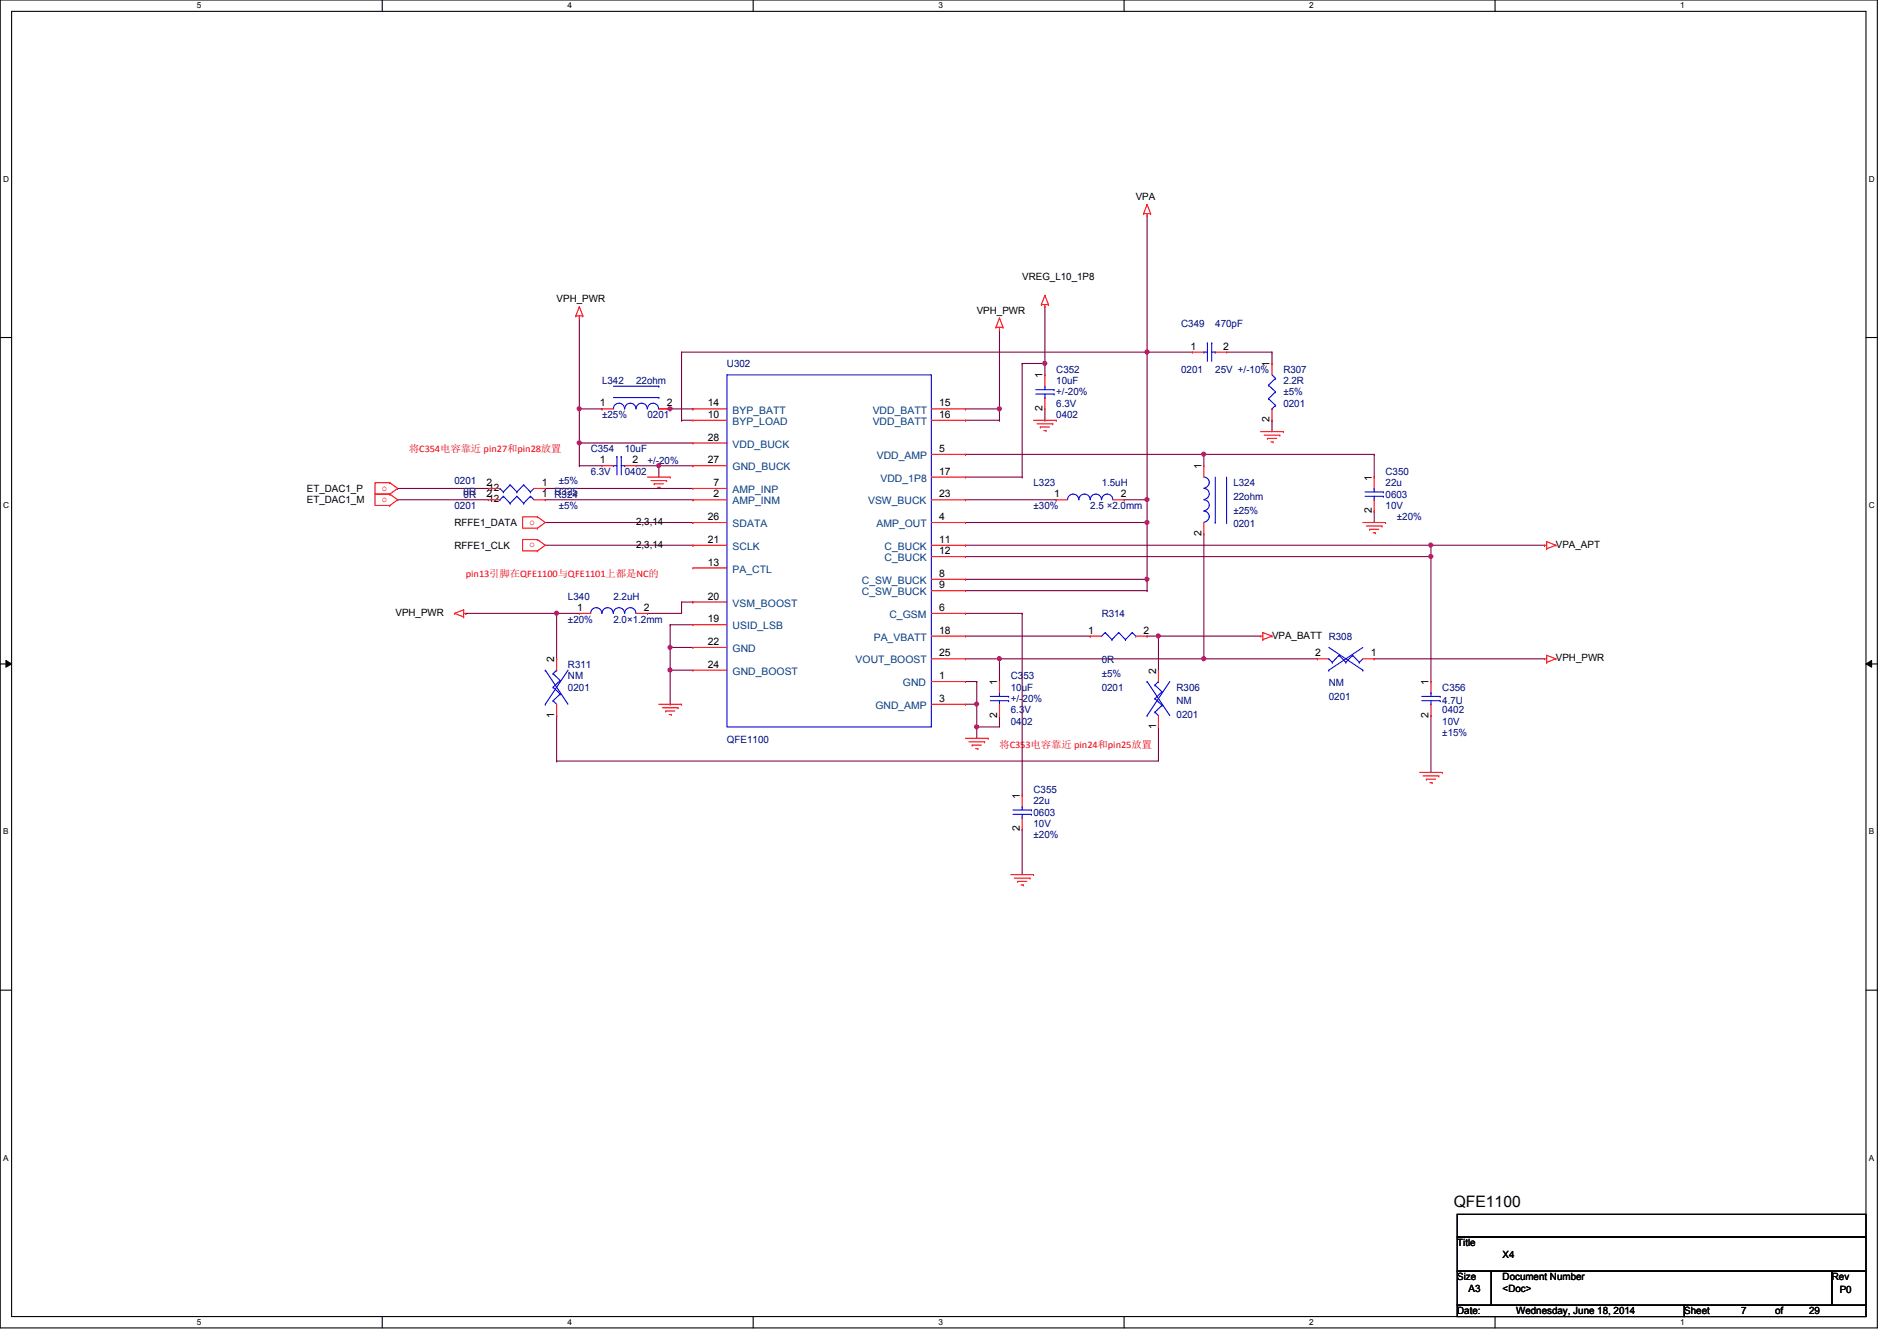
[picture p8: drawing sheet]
<svg xmlns="http://www.w3.org/2000/svg" width="297mm" height="210mm" viewBox="0 0 297 210" stroke-linecap="round" stroke-linejoin="round" font-family="sans-serif">
<path d="M0 0h294v207.9h-294zM1.8 1.8h290.4v204.3h-290.4z" fill="none" stroke="#000" stroke-width=".17"/>
<g fill="#fff">
<path d="M30.8 .2h.7v1.4h-.7z"/>
<path d="M30.8 206.2h.7v1.4h-.7z"/>
</g>
<path d="M59.9 0v1.8M59.9 206.1v1.8" fill="none" stroke="#000" stroke-width=".17"/>
<g fill="#fff">
<path d="M88.9 .2h.6v1.4h-.6z"/>
<path d="M88.9 206.2h.6v1.4h-.6z"/>
</g>
<path d="M117.9 0v1.8M117.9 206.1v1.8" fill="none" stroke="#000" stroke-width=".17"/>
<g fill="#fff">
<path d="M146.9 .2h.7v1.4h-.7z"/>
<path d="M146.9 206.2h.7v1.4h-.7z"/>
</g>
<path d="M176 0v1.8M176 206.1v1.8" fill="none" stroke="#000" stroke-width=".17"/>
<g fill="#fff">
<path d="M205 .2h.7v1.4h-.7z"/>
<path d="M205 206.2h.7v1.4h-.7z"/>
</g>
<path d="M234.1 0v1.8M234.1 206.1v1.8" fill="none" stroke="#000" stroke-width=".17"/>
<g fill="#fff">
<path d="M263.1 .2h.7v1.4h-.7z"/>
<path d="M263.1 206.2h.7v1.4h-.7z"/>
<path d="M.5 27.3h.9v1.4h-.9z"/>
<path d="M292.6 27.3h.9v1.4h-.9z"/>
<path d="M.5 78.4h.9v1.4h-.9z"/>
<path d="M292.6 78.4h.9v1.4h-.9z"/>
</g>
<path d="M0 52.8h1.8M292.2 52.8h1.8" fill="none" stroke="#000" stroke-width=".17"/>
<g fill="#fff">
<path d="M.5 129.5h.8v1.4h-.8z"/>
<path d="M292.6 129.5h.9v1.4h-.9z"/>
</g>
<path d="M0 103.9h1.8M292.2 103.9h1.8" fill="none" stroke="#000" stroke-width=".17"/>
<path d="M.9 103.4l.9 .5-.9 .5zM292.2 103.9l.9-.5v1z" fill="#000"/>
<path d="M.9 103.4l.9 .5-.9 .5zM292.2 103.9l.9-.5v1z" fill="none" stroke="#000" stroke-width=".16"/>
<g fill="#fff">
<path d="M.5 180.5h.8v1.4h-.8z"/>
<path d="M292.6 180.5h.9v1.4h-.9z"/>
</g>
<path d="M0 155h1.8M292.2 155h1.8" fill="none" stroke="#000" stroke-width=".17"/>
<path d="M90.7 49.8v14.2M90.7 64h.1M90.7 64h3.6M94.3 64h.1M103.2 64h1.7M104.9 64h.1M151.2 64h.1M151.2 65.8h5.3M151.2 64h5.3M156.5 65.8h.1M156.5 64h.1M156.5 64v1.8" fill="none" stroke="#800040" stroke-width=".17"/>
<circle cx="90.7" cy="64" r=".32" fill="#f0f"/>
<circle cx="90.7" cy="64" r=".32" fill="none" stroke="#f0f" stroke-width=".17"/>
<path d="M156.5 51.6h.1M156.5 51.6v12.4" fill="none" stroke="#800040" stroke-width=".17"/>
<circle cx="156.5" cy="64" r=".32" fill="#f0f"/>
<circle cx="156.5" cy="64" r=".32" fill="none" stroke="#f0f" stroke-width=".17"/>
<path d="M90.7 69.3h.1M90.7 64h.1M90.7 69.3h17.8M90.7 64v5.3" fill="none" stroke="#800040" stroke-width=".17"/>
<circle cx="90.7" cy="69.3" r=".32" fill="#f0f"/>
<circle cx="90.7" cy="69.3" r=".32" fill="none" stroke="#f0f" stroke-width=".17"/>
<path d="M90.7 72.9h.1M90.7 69.3h.1M90.7 72.9h3.6M90.7 69.3v3.6M99.6 72.9h3.6M103.2 72.9h.1" fill="none" stroke="#800040" stroke-width=".17"/>
<circle cx="103.1" cy="72.9" r=".32" fill="#f0f"/>
<circle cx="103.1" cy="72.9" r=".32" fill="none" stroke="#f0f" stroke-width=".17"/>
<path d="M103.2 72.9h.1M103.2 72.9v1.8M103.2 72.9h5.3M108.5 72.9h.1M151.2 78.2h14.2M165.4 78.2h.1M176.1 78.2h.1M176.1 78.2h3.5M179.6 78.2h.1M179.6 78.2v3.6" fill="none" stroke="#800040" stroke-width=".17"/>
<circle cx="179.6" cy="81.8" r=".32" fill="#f0f"/>
<circle cx="179.6" cy="81.8" r=".32" fill="none" stroke="#f0f" stroke-width=".17"/>
<circle cx="179.6" cy="78.2" r=".32" fill="#f0f"/>
<circle cx="179.6" cy="78.2" r=".32" fill="none" stroke="#f0f" stroke-width=".17"/>
<path d="M106.7 55.1h.1M106.7 55.1v10.7M106.7 55.1h72.9M179.6 55.1h.1M106.7 65.8h.1M106.7 65.8h1.8" fill="none" stroke="#800040" stroke-width=".17"/>
<circle cx="179.6" cy="55.1" r=".32" fill="#f0f"/>
<circle cx="179.6" cy="55.1" r=".32" fill="none" stroke="#f0f" stroke-width=".17"/>
<path d="M179.6 55.1v23.1M179.6 78.2h.1M151.2 90.7h.1M151.2 81.8h28.4M151.2 90.7h28.4M179.6 81.8h.1" fill="none" stroke="#800040" stroke-width=".17"/>
<circle cx="179.6" cy="90.7" r=".32" fill="#f0f"/>
<circle cx="179.6" cy="90.7" r=".32" fill="none" stroke="#f0f" stroke-width=".17"/>
<g fill="none" stroke="#800040" stroke-width=".17">
<path d="M179.6 33.8v21.3M160.1 56.9h.1M160.1 56.9v17.8M160.1 56.9h3.5M163.6 56.9h.1M163.6 48v8.9M179.6 55.1h.1M179.6 55.1h7.1M192.1 55.1h7.1M199.2 55.1h.1M199.2 56.9h.1M199.2 55.1v1.8"/>
<path d="M151.2 74.7h8.9M160.1 74.7h.1M199.2 65.8h.1M199.2 65.8v1.8M215.2 71.1h.1M215.2 71.1v3.6M179.6 81.8h.1M179.6 81.8v8.9M215.2 80h.1M215.2 80v1.8M151.2 103.1h5.3M156.5 103.1h.1"/>
</g>
<circle cx="163.6" cy="56.9" r=".32" fill="#f0f"/>
<circle cx="163.6" cy="56.9" r=".32" fill="none" stroke="#f0f" stroke-width=".17"/>
<path d="M163.6 65.8h.1M163.6 64v1.8M151.2 110.2h1.7M152.9 110.2h.1" fill="none" stroke="#800040" stroke-width=".17"/>
<circle cx="152.9" cy="110.2" r=".32" fill="#f0f"/>
<circle cx="152.9" cy="110.2" r=".32" fill="none" stroke="#f0f" stroke-width=".17"/>
<path d="M151.2 99.6h19.5M170.7 99.6h.1M179.6 99.6h.1M179.6 99.6h17.8M181.4 99.6h.1M181.4 99.6v5.3M151.2 106.7h1.7M152.9 113.8h.1M152.9 106.7h.1M152.9 110.2h.1M152.9 106.7v7.1" fill="none" stroke="#800040" stroke-width=".17"/>
<circle cx="181.4" cy="99.5" r=".32" fill="#f0f"/>
<circle cx="181.4" cy="99.5" r=".32" fill="none" stroke="#f0f" stroke-width=".17"/>
<path d="M156.5 103.1h.1M156.5 103.1v3.6" fill="none" stroke="#800040" stroke-width=".17"/>
<circle cx="156.5" cy="103.1" r=".32" fill="#f0f"/>
<circle cx="156.5" cy="103.1" r=".32" fill="none" stroke="#f0f" stroke-width=".17"/>
<path d="M156.5 103.1h32M188.5 103.1h.1" fill="none" stroke="#800040" stroke-width=".17"/>
<circle cx="188.5" cy="103.1" r=".32" fill="#f0f"/>
<circle cx="188.5" cy="103.1" r=".32" fill="none" stroke="#f0f" stroke-width=".17"/>
<path d="M152.9 113.8h.1M152.9 113.8h3.6" fill="none" stroke="#800040" stroke-width=".17"/>
<circle cx="152.9" cy="113.8" r=".32" fill="#f0f"/>
<circle cx="152.9" cy="113.8" r=".32" fill="none" stroke="#f0f" stroke-width=".17"/>
<g fill="none" stroke="#800040" stroke-width=".17">
<path d="M151.2 96h.1M151.2 96h8.9M160.1 96h.1M160.1 96v28.5M104.9 104.9h.1M104.9 110.2h.1M104.9 104.9h3.6M104.9 104.9v5.3M152.9 113.8h.1M152.9 113.8v1.8M156.5 112h.1M156.5 112v1.8"/>
<path d="M160.1 129.8h.1M160.1 129.8v7.1"/>
</g>
<circle cx="104.9" cy="104.9" r=".32" fill="#f0f"/>
<circle cx="104.9" cy="104.9" r=".32" fill="none" stroke="#f0f" stroke-width=".17"/>
<path d="M104.9 101.3h.1M104.9 101.3h3.6" fill="none" stroke="#800040" stroke-width=".17"/>
<circle cx="104.9" cy="101.3" r=".32" fill="#f0f"/>
<circle cx="104.9" cy="101.3" r=".32" fill="none" stroke="#f0f" stroke-width=".17"/>
<g fill="none" stroke="#800040" stroke-width=".17">
<path d="M72.9 96h.1M72.9 96h17.8M85.4 81.8h23.1M85.4 85.3h23.1M87.2 96h.1M87.2 96v7.1M101.4 96h.1M104.9 97.8h.1M104.9 97.8v7.1M104.9 97.8h3.6M106.7 94.2h.1M106.7 94.2v1.8h-5.3"/>
<path d="M106.7 94.2h1.8M108.5 81.8h.1M108.5 85.3h.1M108.5 94.2h.1M87.2 112h.1M87.2 119.1h.1M87.2 112v7.1M104.9 104.9h.1M104.9 101.3h.1M181.4 113.8h.1M181.4 113.8v5.3h-94.2"/>
</g>
<circle cx="87.1" cy="96" r=".32" fill="#f0f"/>
<circle cx="87.1" cy="96" r=".32" fill="none" stroke="#f0f" stroke-width=".17"/>
<path d="M224.1 87.1h.1M224.1 87.1v19.6M215.2 103.1h.1M215.2 103.1h26.6M224.1 112h.1M224.1 112v8.9" fill="none" stroke="#800040" stroke-width=".17"/>
<circle cx="224" cy="87.1" r=".32" fill="#f0f"/>
<circle cx="224" cy="87.1" r=".32" fill="none" stroke="#f0f" stroke-width=".17"/>
<path d="M163.6 58.7h.1M163.6 56.9v1.8M104.9 64h3.6M108.5 64h.1M151.2 92.5h28.4M151.2 87.1h72.9M179.6 92.5h.1M179.6 90.7h.1M179.6 90.7v1.8M224.1 87.1h.1" fill="none" stroke="#800040" stroke-width=".17"/>
<circle cx="104.9" cy="64" r=".32" fill="#f0f"/>
<circle cx="104.9" cy="64" r=".32" fill="none" stroke="#f0f" stroke-width=".17"/>
<path d="M151.2 71.1h.1M151.2 71.1h64M188.5 71.1h.1M188.5 71.1v1.8M188.5 83.6v19.5M224.1 85.3h17.7M241.8 85.3h.1M188.5 103.1h.1M188.5 103.1h17.8M206.3 103.1h.1" fill="none" stroke="#800040" stroke-width=".17"/>
<circle cx="188.5" cy="71.1" r=".32" fill="#f0f"/>
<circle cx="188.5" cy="71.1" r=".32" fill="none" stroke="#f0f" stroke-width=".17"/>
<path d="M151.2 85.3h.1M151.2 85.3h72.9M224.1 85.3h.1M224.1 85.3v1.8" fill="none" stroke="#800040" stroke-width=".17"/>
<circle cx="224" cy="85.3" r=".32" fill="#f0f"/>
<circle cx="224" cy="85.3" r=".32" fill="none" stroke="#f0f" stroke-width=".17"/>
<path d="M62.3 76.5h.1M62.3 78.2h.1M62.3 76.5h14.2M62.3 78.2h14.2M85.4 76.5h.1M85.4 76.5h23.1M85.4 78.2h23.1M108.5 78.2h.1" fill="none" stroke="#800040" stroke-width=".17"/>
<g fill="none" stroke="#f00" stroke-width=".17">
<path d="M179.1 33.4h.1M179.1 33.4h1.1M179.6 33.8h.1M179.6 32h.1M179.6 33.4v.4M179.6 32l.6 1.4M179.6 32l-.5 1.4M180.2 33.4h.1M90.2 49.4h.1M90.2 49.4h1.1M90.7 49.8h.1M90.7 48h.1"/>
<path d="M90.7 49.4v.4M90.7 48l.6 1.4M90.7 48l-.5 1.4M91.3 49.4h.1M156 51.2h.1M156 51.2h1.1M156.5 51.6h.1M156.5 49.8h.1M156.5 51.2v.4M156.5 49.8l.6 1.4M156.5 49.8l-.5 1.4M157.1 51.2h.1"/>
<path d="M163.1 47.7h.1M163.1 47.7h1.1M163.6 48h.1M163.6 46.2h.1M163.6 58.7h.1M163.6 47.7v.3M163.6 58.7v1.8M163.6 46.2l.6 1.5M163.6 46.2l-.5 1.5M164.2 47.7h.1M186.7 55.1h.1M186.7 55.1h1.8"/>
<path d="M190.3 55.1h1.8M192.1 55.1h.1M199.2 56.9h.1M199.2 56.9v1.8M61 75.6h.1M61 77.3h.1M61 75.6h-2.3v1.7h2.3M61 79.1h.1M61 77.3h-2.3v1.8h2.3M61 75.6l1.3 .9-1.3 .8M61 77.3l1.3 .9-1.3 .9M76.5 76.5h.1"/>
<path d="M76.5 78.2h.1M76.5 78.2h1.8M76.5 76.5h1.8M83.6 78.2h1.8M83.6 76.5h1.8M85.4 76.5h.1M85.4 78.2h.1M94.3 72.9h.1M94.3 64h.1M94.3 64h1.8M94.3 72.9h1.8M97.8 72.9h1.8"/>
<path d="M99.6 72.9h.1M101.4 74.7h3.5M101.9 75.2h2.5M102.4 75.7h.1M102.4 75.7h1.5M103 76.3h.3M103.2 64h1.7M103.3 76.3h.1M104.4 75.2h.1M104.9 74.7h.1M104.9 64h.1M108.5 78.2h.1"/>
<path d="M108.5 76.5h.1M108.5 65.8h.1M108.5 64h.1M108.5 72.9h.1M108.5 69.3h.1M108.5 65.8h5.3M108.5 78.2h5.3M108.5 76.5h5.3M108.5 64h5.3M108.5 72.9h5.3M108.5 69.3h5.3M145.8 74.7h5.4"/>
<path d="M145.8 65.8h5.4M145.8 78.2h5.4M145.8 71.1h5.4M145.8 64h5.4M151.2 71.1h.1M151.2 64h.1M151.2 65.8h.1M151.2 74.7h.1M151.2 78.2h.1M161.8 65.8h3.6M162.4 66.3h2.4M162.9 66.8h.1"/>
<path d="M162.9 66.8h1.4M163.4 67.4h.4M163.6 64h.1M163.6 62.2v1.8M163.8 67.4h.1M164.8 66.3h.1M165.4 65.8h.1M165.4 78.2h.1M165.4 78.2h1.8M174.3 78.2h1.8M176.1 78.2h.1M188.5 72.9h.1"/>
<path d="M188.5 72.9v1.8M197.4 67.6h3.6M197.9 68.1h2.5M198.5 68.6h.1M198.5 68.6h1.4M199 69.2h.3M199.2 65.8h.1M199.2 64v1.8M199.3 69.2h.1M200.4 68.1h.1M201 67.6h.1M215.2 74.7h.1"/>
<path d="M215.2 74.7v1.8M215.2 78.2v1.8M71.2 96h.1M71.2 96l1.4 .6M72.6 95.5h.1M72.6 96.6h.1M72.6 95.5v1.1M72.6 96h.3M72.6 95.5l-1.4 .5M72.9 96h.1M84.2 80.9h.1M84.2 82.7h.1"/>
<path d="M84.2 80.9h-2.4v1.8h2.4M84.2 84.5h.1M84.2 86.2h.1M84.2 84.5h-2.4v1.7h2.4M84.2 80.9l1.2 .9-1.2 .9M84.2 84.5l1.2 .8-1.2 .9M90.7 96h.1M90.7 96h1.8M99.6 96h1.8M101.4 96h.1M108.5 88.9h.1M108.5 97.8h.1"/>
<path d="M108.5 94.2h.1M108.5 85.3h.1M108.5 81.8h.1M108.5 81.8h5.3M108.5 85.3h5.3M108.5 88.9h5.3M108.5 97.8h5.3M108.5 94.2h5.3M145.8 81.8h5.4M145.8 85.3h5.4M145.8 99.6h5.4M145.8 96h5.4"/>
<path d="M145.8 90.7h5.4M145.8 92.5h5.4M145.8 87.1h5.4M151.2 81.8h.1M151.2 96h.1M151.2 90.7h.1M151.2 92.5h.1M151.2 85.3h.1M151.2 87.1h.1M151.2 99.6h.1M170.7 99.6h.1M170.7 99.6h1.8"/>
<path d="M177.8 99.6h1.8M179.6 99.6h.1M188.5 83.6h.1M188.5 81.8v1.8M197.4 99.6h.1M197.4 99.6h.3M197.7 99h.1M197.7 99v1.1M197.7 99l1.5 .6M199.2 99.6h.1M199.2 99.6l-1.5 .5M213.4 81.8h3.6"/>
<path d="M213.9 82.3h2.5M214.5 82.8h.1M214.5 82.8h1.4M215 83.4h.3M215.2 80h.1M215.3 83.4h.1M216.4 82.3h.1M217 81.8h.1M241.8 85.3h.1M241.8 85.3h.4M242.2 84.8h.1M242.2 85.9h.1"/>
<path d="M242.2 84.8v1.1M242.2 84.8l1.4 .5M243.6 85.3h.1M243.6 85.3l-1.4 .6M87.2 112h.1M87.2 103.1h.1M87.2 103.1v1.8M87.2 110.2v1.8M103.2 110.2h3.5M103.7 110.8h2.5M104.2 111.3h.1M104.2 111.3h1.5"/>
<path d="M104.8 111.8h.3M105.1 111.8h.1M106.2 110.8h.1M106.7 110.2h.1M108.5 101.3h.1M108.5 104.9h.1M108.5 101.3h5.3M108.5 104.9h5.3M145.8 110.2h5.4M145.8 103.1h5.4M145.8 106.7h5.4M151.2 106.7h.1"/>
<path d="M151.2 110.2h.1M151.2 103.1h.1M151.2 115.6h3.5M151.7 116.1h2.5M152.2 116.6h.1M152.2 116.6h1.5M152.8 117.2h.3M153.1 117.2h.1M154.2 116.1h.1M154.7 115.6h.1M156.5 106.7h.1M156.5 112h.1"/>
<path d="M156.5 106.7v1.8M156.5 110.2v1.8M181.4 113.8h.1M181.4 104.9h.1M181.4 104.9v1.8M181.4 112v1.8M197.7 100.1h.1M206.3 103.1h.1M206.3 103.1h1.8M213.4 103.1h1.8M215.2 103.1h.1M224.1 106.7h.1"/>
<path d="M224.1 112h.1M224.1 106.7v1.8M224.1 110.2v1.8M241.8 103.1h.1M241.8 103.1h.4M242.2 102.6h.1M242.2 103.7h.1M242.2 102.6v1.1M242.2 102.6l1.4 .5M243.6 103.1h.1M243.6 103.1l-1.4 .6M158.3 136.9h3.5"/>
<path d="M158.8 137.5h2.5M159.3 138h.1M159.3 138h1.5M159.9 138.5h.3M160.1 124.5h.1M160.1 129.8h.1M160.1 124.5v1.7M160.1 128v1.8M160.2 138.5h.1M161.3 137.5h.1M161.8 136.9h.1M222.3 120.9h3.5"/>
<path d="M222.8 121.5h2.5M223.3 122h.1M223.3 122h1.5M223.9 122.5h.3M224.2 122.5h.1M225.3 121.5h.1M225.8 120.9h.1"/>
</g>
<path d="M228.2 190.1h64v3.5h-64zM228.2 193.6h64v5.4h-64zM228.2 199h5.3v5.3h-5.3zM233.5 199h53.3v5.3h-53.3zM286.8 199h5.4v5.3h-5.4zM228.2 204.3h35.5v1.8h-35.5zM263.7 204.3h28.5v1.8h-28.5z" fill="none" stroke="#000" stroke-width=".17"/>
<g fill="none" stroke="#00f" stroke-width=".17">
<path d="M113.8 58.7h32v55.1h-32zM188.5 55.1h.1M188.5 55.1h.6M189.1 53.7h.1M189.1 53.7v2.9M189.7 53.7h.1M189.7 53.7v2.9M189.7 55.1h.6M190.3 55.1h.1M199.2 58.7l.5 .5M199.7 59.2h.1M199.7 59.2l-1.1 1.1"/>
<path d="M78.3 76.5h.1M78.3 78.2h.1M78.3 76.5l.5 .5M78.8 77h.1M78.8 77.7h.1M78.8 77.7l1.1 1.1M78.8 77.7l-.5 .5M79.9 75.9h.1M79.9 78.8h.1M79.9 75.9l1 1.1M79.9 75.9l-1.1 1.1M80.9 77h.1"/>
<path d="M80.9 77.7h.1M80.9 77.7l1.1 1.1M80.9 77.7l-1 1.1M82 75.9h.1M82 78.8h.1M82 75.9l1.1 1.1M82 75.9l-1.1 1.1M83.1 77h.1M83.1 77.7h.1M83.1 77.7l.5 .5M83.1 77.7l-1.1 1.1M83.6 76.5l-.5 .5"/>
<path d="M96.1 72.9h.1M96.1 64a.87 .87 0 0 1 .8-.9 .87 .87 0 0 1 .9 .9M96.1 72.9h.5M96.1 62.2h7.1M96.1 60.5h7.1M96.6 71.5h.1M96.6 71.5v2.8M97.3 71.5h.1M97.3 71.5v2.8M97.3 72.9h.5M97.8 72.9h.1M97.8 64a.87 .87 0 0 1 .9-.9 .87 .87 0 0 1 .9 .9"/>
<path d="M99.6 64a.87 .87 0 0 1 .9-.9 .87 .87 0 0 1 .8 .9M101.4 64a.87 .87 0 0 1 .9-.9 .87 .87 0 0 1 .8 .9M103.2 62.2h.1M103.2 60.5h.1M162.2 61h2.9M162.2 61.7h2.9M163.6 60.5h.1M163.6 62.2h.1M163.6 60.5v.5M163.6 61.7v.5M165.1 61h.1M165.1 61.7h.1"/>
<path d="M167.2 78.2a.87 .87 0 0 1 .8-.9 .87 .87 0 0 1 .9 .9M168.9 78.2a.87 .87 0 0 1 .9-.9 .87 .87 0 0 1 .9 .9M170.7 78.2a.87 .87 0 0 1 .9-.9 .87 .87 0 0 1 .9 .9M172.5 78.2a.87 .87 0 0 1 .9-.9 .87 .87 0 0 1 .8 .9M188.5 74.7a.87 .87 0 0 1 .9 .8 .87 .87 0 0 1-.9 .9M188.5 76.5a.87 .87 0 0 1 .9 .8 .87 .87 0 0 1-.9 .9M188.5 78.2a.87 .87 0 0 1 .9 .9 .87 .87 0 0 1-.9 .9M190.3 74.7v7.1M192.1 74.7v7.1M198.6 60.3h.1M198.6 62.4h.1M198.6 60.3l1.1 1"/>
<path d="M198.6 62.4l1.1 1.1M199.2 64h.1M199.7 61.3h.1M199.7 63.5h.1M199.7 61.3l-1.1 1.1M199.7 63.5l-.5 .5M213.7 77h2.9M213.7 77.7h2.9M215.2 76.5h.1M215.2 78.2h.1M215.2 76.5v.5M215.2 77.7v.5"/>
<path d="M216.6 77h.1M216.6 77.7h.1M92.5 96a.87 .87 0 0 1 .9-.9 .87 .87 0 0 1 .8 .9M94.3 96a.87 .87 0 0 1 .8-.9 .87 .87 0 0 1 .9 .9M96.1 96a.87 .87 0 0 1 .8-.9 .87 .87 0 0 1 .9 .9M97.8 96a.87 .87 0 0 1 .9-.9 .87 .87 0 0 1 .9 .9M173.1 99h.1M173.1 99l-.6 .6M173.1 99l1 1.1M175.2 99h.1M175.2 99l-1.1 1.1M175.2 99l1 1.1"/>
<path d="M177.3 99h.1M177.3 99l-1.1 1.1M177.3 99l.5 .6M177.8 99.6h.1M188.5 80a.87 .87 0 0 1 .9 .9 .87 .87 0 0 1-.9 .8M190.3 81.8h.1M192.1 81.8h.1M85.4 110.2h.1M85.4 104.9h.1M85.4 104.9l3.5 5.3M86.6 109.7h.1M86.6 107.6h.1"/>
<path d="M86.6 105.5h.1M86.6 109.7l.6 .5M86.6 107.6l1.1 1M86.6 105.5l1.1 1M87.2 104.9h.1M87.2 104.9l-.6 .6M87.7 108.6h.1M87.7 106.5h.1M87.7 108.6l-1.1 1.1M87.7 106.5l-1.1 1.1M88.9 104.9l-3.5 5.3M155.1 109h2.8"/>
<path d="M155.1 109.7h2.8M156.5 108.5h.1M156.5 110.2h.1M156.5 108.5v.5M156.5 109.7v.5M157.9 109h.1M157.9 109.7h.1M174.1 100.1h.1M176.2 100.1h.1M179.6 112h.1M179.6 106.7h.1M179.6 106.7l3.6 5.3"/>
<path d="M180.8 111.5h.1M180.8 109.3h.1M180.8 107.2h.1M180.8 111.5l.6 .5M180.8 109.3l1.1 1.1M180.8 107.2l1.1 1.1M181.4 106.7h.1M181.4 106.7l-.6 .5M181.9 110.4h.1M181.9 108.3h.1M181.9 110.4l-1.1 1.1M181.9 108.3l-1.1 1"/>
<path d="M183.2 106.7l-3.6 5.3M208.1 103.1h.1M208.1 104.9h.1M208.1 103.1l.5 .6M208.1 101.3l5.3 3.6M208.6 103.7h.1M209.7 102.6h.1M209.7 102.6l1 1.1M209.7 102.6l-1.1 1.1M210.7 103.7h.1M211.8 102.6h.1M211.8 102.6l1 1.1"/>
<path d="M211.8 102.6l-1.1 1.1M212.8 103.7h.1M213.4 104.9h.1M213.4 103.1l-.6 .6M213.4 101.3l-5.3 3.6M222.6 109h2.9M222.6 109.7h2.9M224.1 108.5h.1M224.1 110.2h.1M224.1 108.5v.5M224.1 109.7v.5M225.5 109h.1"/>
<path d="M225.5 109.7h.1M158.6 126.8h2.9M158.6 127.5h2.9M160.1 126.2h.1M160.1 128h.1M160.1 126.2v.6M160.1 127.5v.5M161.5 126.8h.1M161.5 127.5h.1"/>
</g>
<circle cx="90.7" cy="64" r=".32" fill="#f0f"/>
<circle cx="90.7" cy="64" r=".32" fill="none" stroke="#f0f" stroke-width=".17"/>
<circle cx="156.5" cy="64" r=".32" fill="#f0f"/>
<circle cx="156.5" cy="64" r=".32" fill="none" stroke="#f0f" stroke-width=".17"/>
<circle cx="90.7" cy="69.3" r=".32" fill="#f0f"/>
<circle cx="90.7" cy="69.3" r=".32" fill="none" stroke="#f0f" stroke-width=".17"/>
<circle cx="103.1" cy="72.9" r=".32" fill="#f0f"/>
<circle cx="103.1" cy="72.9" r=".32" fill="none" stroke="#f0f" stroke-width=".17"/>
<circle cx="179.6" cy="81.8" r=".32" fill="#f0f"/>
<circle cx="179.6" cy="81.8" r=".32" fill="none" stroke="#f0f" stroke-width=".17"/>
<circle cx="179.6" cy="78.2" r=".32" fill="#f0f"/>
<circle cx="179.6" cy="78.2" r=".32" fill="none" stroke="#f0f" stroke-width=".17"/>
<circle cx="179.6" cy="55.1" r=".32" fill="#f0f"/>
<circle cx="179.6" cy="55.1" r=".32" fill="none" stroke="#f0f" stroke-width=".17"/>
<circle cx="179.6" cy="90.7" r=".32" fill="#f0f"/>
<circle cx="179.6" cy="90.7" r=".32" fill="none" stroke="#f0f" stroke-width=".17"/>
<circle cx="163.6" cy="56.9" r=".32" fill="#f0f"/>
<circle cx="163.6" cy="56.9" r=".32" fill="none" stroke="#f0f" stroke-width=".17"/>
<circle cx="152.9" cy="110.2" r=".32" fill="#f0f"/>
<circle cx="152.9" cy="110.2" r=".32" fill="none" stroke="#f0f" stroke-width=".17"/>
<circle cx="181.4" cy="99.5" r=".32" fill="#f0f"/>
<circle cx="181.4" cy="99.5" r=".32" fill="none" stroke="#f0f" stroke-width=".17"/>
<circle cx="156.5" cy="103.1" r=".32" fill="#f0f"/>
<circle cx="156.5" cy="103.1" r=".32" fill="none" stroke="#f0f" stroke-width=".17"/>
<circle cx="188.5" cy="103.1" r=".32" fill="#f0f"/>
<circle cx="188.5" cy="103.1" r=".32" fill="none" stroke="#f0f" stroke-width=".17"/>
<circle cx="152.9" cy="113.8" r=".32" fill="#f0f"/>
<circle cx="152.9" cy="113.8" r=".32" fill="none" stroke="#f0f" stroke-width=".17"/>
<circle cx="104.9" cy="104.9" r=".32" fill="#f0f"/>
<circle cx="104.9" cy="104.9" r=".32" fill="none" stroke="#f0f" stroke-width=".17"/>
<circle cx="104.9" cy="101.3" r=".32" fill="#f0f"/>
<circle cx="104.9" cy="101.3" r=".32" fill="none" stroke="#f0f" stroke-width=".17"/>
<circle cx="87.1" cy="96" r=".32" fill="#f0f"/>
<circle cx="87.1" cy="96" r=".32" fill="none" stroke="#f0f" stroke-width=".17"/>
<circle cx="224" cy="87.1" r=".32" fill="#f0f"/>
<circle cx="224" cy="87.1" r=".32" fill="none" stroke="#f0f" stroke-width=".17"/>
<circle cx="104.9" cy="64" r=".32" fill="#f0f"/>
<circle cx="104.9" cy="64" r=".32" fill="none" stroke="#f0f" stroke-width=".17"/>
<circle cx="188.5" cy="71.1" r=".32" fill="#f0f"/>
<circle cx="188.5" cy="71.1" r=".32" fill="none" stroke="#f0f" stroke-width=".17"/>
<circle cx="224" cy="85.3" r=".32" fill="#f0f"/>
<circle cx="224" cy="85.3" r=".32" fill="none" stroke="#f0f" stroke-width=".17"/>
<text font-size="2.5" x="227.6" y="188.9">QFE1100</text>
<g font-size="1.6">
<text x="177.8" y="31.3">VPA</text>
<text x="87.2" y="47.3">VPH_PWR</text>
<text x="160.1" y="43.8">VREG_L10_1P8</text>
<text x="152.9" y="49.1">VPH_PWR</text>
<text x="163.2" y="59.2" transform="rotate(-90 163.2 59.2)">1</text>
<text x="186.4" y="54.7">1</text>
<text x="191.5" y="54.7">2</text>
<text x="198.8" y="57.4" transform="rotate(-90 198.8 57.4)">1</text>
<text x="93.9" y="63.6">1</text>
<text x="104.4" y="63.6">2</text>
<text x="110.8" y="65.4">10</text>
<text x="110.8" y="63.6">14</text>
<text x="147.1" y="63.6">15</text>
<text x="147.1" y="65.4">16</text>
<text x="163.2" y="64.3" transform="rotate(-90 163.2 64.3)">2</text>
<text x="110.8" y="69">28</text>
<text x="147.1" y="70.7">5</text>
<text x="198.8" y="66.1" transform="rotate(-90 198.8 66.1)">2</text>
<text x="48" y="77">ET_DAC1_P</text>
<text x="76.2" y="76.1">2</text>
<text x="76.2" y="77.9">2</text>
<text x="76.5" y="76.8">12</text>
<text x="84.8" y="76.1">1</text>
<text x="84.8" y="77.9">1 R325</text>
<text x="93.9" y="72.5">1</text>
<text x="99.1" y="72.5">2</text>
<text x="110.8" y="72.5">27</text>
<text x="111.7" y="77.9">2</text>
<text x="111.7" y="76.1">7</text>
<text x="147.1" y="74.3">17</text>
<text x="147.1" y="77.9">23</text>
<text x="165.1" y="77.9">1</text>
<text x="175.5" y="77.9">2</text>
<text x="188.1" y="73.4" transform="rotate(-90 188.1 73.4)">1</text>
<text x="214.8" y="75.2" transform="rotate(-90 214.8 75.2)">1</text>
<text x="48" y="78.8">ET_DAC1_M</text>
<text x="71.2" y="82.3">RFFE1_DATA</text>
<text x="76.5" y="78.6">12</text>
<text x="99.6" y="82.2">2,3,14</text>
<text x="110.8" y="81.4">26</text>
<text x="147.1" y="81.4">4</text>
<text x="188.1" y="83.9" transform="rotate(-90 188.1 83.9)">2</text>
<text x="214.8" y="80.3" transform="rotate(-90 214.8 80.3)">2</text>
<text x="71.2" y="85.9">RFFE1_CLK</text>
<text x="99.6" y="85.7">2,3,14</text>
<text x="110.8" y="88.5">13</text>
<text x="110.8" y="85">21</text>
<text x="147.1" y="85">11</text>
<text x="147.1" y="86.7">12</text>
<text x="243.6" y="85.7">VPA_APT</text>
<text x="90.4" y="95.6">1</text>
<text x="100.8" y="95.6">2</text>
<text x="110.8" y="93.9">20</text>
<text x="147.1" y="95.6">6</text>
<text x="147.1" y="90.3">8</text>
<text x="147.1" y="92.1">9</text>
<text x="61.9" y="96.4">VPH_PWR</text>
<text x="110.8" y="97.4">19</text>
<text x="110.8" y="101">22</text>
<text x="147.1" y="99.2">18</text>
<text x="170.4" y="99.2">1</text>
<text x="179.1" y="99.2">2</text>
<text x="199.2" y="99.9">VPA_BATT R308</text>
<text x="86.8" y="103.7" transform="rotate(-90 86.8 103.7)">2</text>
<text x="110.8" y="104.5">24</text>
<text x="147.1" y="106.3">1</text>
<text x="147.1" y="102.7">25</text>
<text x="156.1" y="107.2" transform="rotate(-90 156.1 107.2)">1</text>
<text x="181" y="105.5" transform="rotate(-90 181 105.5)">2</text>
<text x="205.9" y="102.7">2</text>
<text x="214.6" y="102.7">1</text>
<text x="223.7" y="107.2" transform="rotate(-90 223.7 107.2)">1</text>
<text x="243.6" y="103.5">VPH_PWR</text>
<text x="86.8" y="112.4" transform="rotate(-90 86.8 112.4)">1</text>
<text x="147.1" y="109.9">3</text>
<text x="156.1" y="112.4" transform="rotate(-90 156.1 112.4)">2</text>
<text x="223.7" y="112.4" transform="rotate(-90 223.7 112.4)">2</text>
<text x="181" y="114.1" transform="rotate(-90 181 114.1)">1</text>
<text x="159.7" y="125" transform="rotate(-90 159.7 125)">1</text>
<text x="159.7" y="130.1" transform="rotate(-90 159.7 130.1)">2</text>
<text x="228.2" y="195.1">Title</text>
<text x="235.3" y="196.8">X4</text>
<text x="228.2" y="200.4">Size</text>
<text x="230" y="202.2">A3</text>
<text x="235.3" y="200.4">Document Number</text>
<text x="235.3" y="202.2">&lt;Doc&gt;</text>
<text x="286.8" y="200.4">Rev</text>
<text x="288.1" y="202.4">P0</text>
<text x="228.2" y="205.7">Date:</text>
<text x="237.4" y="205.7">Wednesday, June 18, 2014</text>
<text x="263.7" y="205.7">Sheet</text>
<text x="272.6" y="205.7">7</text>
<text x="278" y="205.7">of</text>
<text x="283.3" y="205.7">29</text>
</g>
<g font-size="1.6" fill="#000080">
<text x="185" y="51.2">C349</text>
<text x="190.3" y="51.2">470pF</text>
<text x="113.8" y="57.4">U302</text>
<text x="165.4" y="58.3">C352</text>
<text x="185" y="58.3">0201</text>
<text x="190.3" y="58.3">25V +/-10%</text>
<text x="201" y="58.3">R307</text>
<text x="94.3" y="60.1">L342</text>
<text x="94.3" y="65.4">±25%</text>
<text x="99.6" y="60.1">22ohm</text>
<text x="101.4" y="65.4">0201</text>
<text x="165.4" y="60.1">10uF</text>
<text x="165.4" y="65.4">0402</text>
<text x="165.4" y="63.7">6.3V</text>
<text x="165.4" y="61.9">+/-20%</text>
<text x="201" y="60.1">2.2R</text>
<text x="201" y="61.9">±5%</text>
<text x="201" y="63.7">0201</text>
<text x="92.5" y="70.8">C354</text>
<text x="97.8" y="70.8">10uF</text>
<text x="71.2" y="75.8">0201</text>
<text x="72.6" y="77.6">0R</text>
<text x="86.8" y="77.9">R324</text>
<text x="87.5" y="75.8">±5%</text>
<text x="92.5" y="74.3">6.3V</text>
<text x="97.8" y="74.3">0402</text>
<text x="101.4" y="72.6">+/-20%</text>
<text x="161.8" y="76.1">L323</text>
<text x="172.5" y="76.1">1.5uH</text>
<text x="193.1" y="76.1">L324</text>
<text x="217" y="74.3">C350</text>
<text x="217" y="76.1">22u</text>
<text x="217" y="77.9">0603</text>
<text x="71.2" y="79.7">0201</text>
<text x="87.5" y="79.7">±5%</text>
<text x="161.8" y="79.7">±30%</text>
<text x="170.7" y="79.7">2.5 ×2.0mm</text>
<text x="193.1" y="78.2">22ohm</text>
<text x="193.1" y="80.4">±25%</text>
<text x="193.1" y="82.5">0201</text>
<text x="217" y="79.7">10V</text>
<text x="218.7" y="81.4">±20%</text>
<text x="88.9" y="93.9">L340</text>
<text x="96.1" y="93.9">2.2uH</text>
<text x="88.9" y="97.5">±20%</text>
<text x="96.1" y="97.5">2.0×1.2mm</text>
<text x="172.5" y="96.6">R314</text>
<text x="88.9" y="104.6">R311</text>
<text x="88.9" y="106.3">NM</text>
<text x="158.3" y="106.3">C353</text>
<text x="172.5" y="103.8">0R</text>
<text x="172.5" y="106">±5%</text>
<text x="208.1" y="107.4">NM</text>
<text x="88.9" y="108.1">0201</text>
<text x="158.3" y="108.1">10uF</text>
<text x="158.3" y="113.5">0402</text>
<text x="158.3" y="111.7">6.3V</text>
<text x="158.3" y="109.9">+/-20%</text>
<text x="172.5" y="108.1">0201</text>
<text x="184.2" y="108.1">R306</text>
<text x="184.2" y="110.2">NM</text>
<text x="184.2" y="112.4">0201</text>
<text x="208.1" y="109.6">0201</text>
<text x="225.8" y="108.1">C356</text>
<text x="225.8" y="110.2">4.7U</text>
<text x="225.8" y="111.7">0402</text>
<text x="225.8" y="113.5">10V</text>
<text x="113.8" y="116.3">QFE1100</text>
<text x="225.8" y="115.2">±15%</text>
<text x="161.8" y="124.1">C355</text>
<text x="161.8" y="125.9">22u</text>
<text x="161.8" y="127.7">0603</text>
<text x="161.8" y="129.5">10V</text>
<text x="161.8" y="131.2">±20%</text>
</g>
<g font-size="1.6" fill="#004080">
<text x="114.7" y="64.7">BYP_BATT</text>
<text x="136.6" y="64.7">VDD_BATT</text>
<text x="114.7" y="66.5">BYP_LOAD</text>
<text x="114.7" y="70.1">VDD_BUCK</text>
<text x="136.6" y="66.5">VDD_BATT</text>
<text x="137.3" y="71.8">VDD_AMP</text>
<text x="114.7" y="77.2">AMP_INP</text>
<text x="114.7" y="73.6">GND_BUCK</text>
<text x="137.9" y="75.4">VDD_1P8</text>
<text x="114.7" y="79">AMP_INM</text>
<text x="114.7" y="82.5">SDATA</text>
<text x="135.9" y="79">VSW_BUCK</text>
<text x="137.2" y="82.5">AMP_OUT</text>
<text x="114.7" y="89.6">PA_CTL</text>
<text x="114.7" y="86.1">SCLK</text>
<text x="138.5" y="86.1">C_BUCK</text>
<text x="138.5" y="87.8">C_BUCK</text>
<text x="114.7" y="95">VSM_BOOST</text>
<text x="135" y="91.4">C_SW_BUCK</text>
<text x="135" y="93.2">C_SW_BUCK</text>
<text x="114.7" y="98.5">USID_LSB</text>
<text x="136.8" y="100.3">PA_VBATT</text>
<text x="139.3" y="96.7">C_GSM</text>
<text x="114.7" y="102.1">GND</text>
<text x="114.7" y="105.6">GND_BOOST</text>
<text x="134" y="103.8">VOUT_BOOST</text>
<text x="141.4" y="107.4">GND</text>
<text x="137.1" y="111">GND_AMP</text>
</g>
<g font-size="1.6" fill="#f00">
<text x="64" y="70.8">将C354电电电电 pin27和pin28放放</text>
<text x="59.8" y="76.8">o</text>
<text x="59.8" y="78.6">o</text>
<text x="82.9" y="82.1">o</text>
<text x="82.9" y="85.7">o</text>
<text x="72.9" y="90.4">pin13引引手QFE1100与QFE1101上上上NC的</text>
<text x="156.5" y="117.1">将C353电电电电 pin24和pin25放放</text>
</g>
<g font-size="1.3">
<text x="30.8" y="1.3">5</text>
<text x="88.9" y="1.3">4</text>
<text x="146.9" y="1.3">3</text>
<text x="205" y="1.3">2</text>
<text x="263.1" y="1.3">1</text>
<text x=".5" y="28.4">D</text>
<text x="292.6" y="28.4">D</text>
<text x=".5" y="79.5">C</text>
<text x="292.6" y="79.5">C</text>
<text x=".5" y="130.6">B</text>
<text x="292.6" y="130.6">B</text>
<text x=".5" y="181.7">A</text>
<text x="292.6" y="181.7">A</text>
<text x="30.8" y="207.4">5</text>
<text x="88.9" y="207.4">4</text>
<text x="146.9" y="207.4">3</text>
<text x="205" y="207.4">2</text>
<text x="263.1" y="207.4">1</text>
</g>
</svg>
